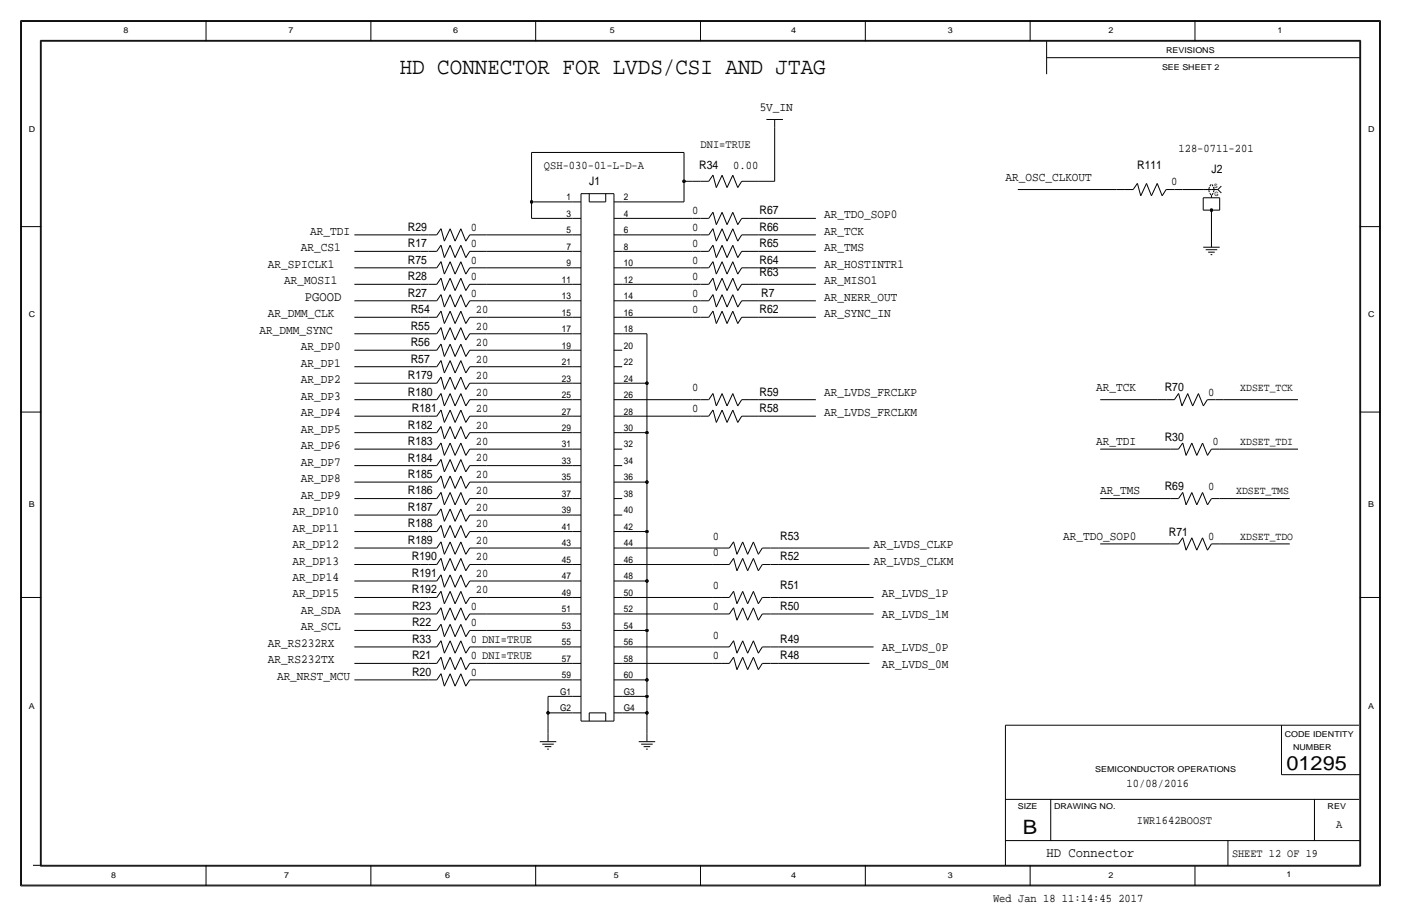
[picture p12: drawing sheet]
<svg xmlns="http://www.w3.org/2000/svg" width="432mm" height="284mm" viewBox="0 0 432 284" stroke-linecap="round" stroke-linejoin="round" font-family="sans-serif">
<g fill="none" stroke="#000" stroke-width=".31">
<path d="M6.3 6.4v266.7zM6.4 6.4h419zM6.6 6.6h418.6zM6.6 6.6v266.2zM12.4 12.4v254.6zM12.4 12.4h407zM12.7 12.7h406.4zM12.7 12.7v254zM63.5 6.4v6.3zM114.3 6.4v6.3zM165.1 6.4v6.3zM215.9 6.4v6.3z"/>
<path d="M266.7 6.3v6.4zM317.5 6.3v6.4zM322.6 17.8h96.5zM322.6 12.7v10.2zM368.3 6.3v6.4zM419.1 12.7v254zM419.4 12.4v254.6zM425.2 6.6v266.2zM425.4 6.4v266.7zM236.2 36.8h5.1zM238.8 39.4v16.5zM238.8 36.8v2.6z"/>
<path d="M163.8 47h47zM163.8 47v15.2zM179.1 59.7h10.1zM179.1 59.7v162.5zM181.6 59.7v2.5zM186.7 59.7v2.5zM189.2 59.7v162.5zM210.8 55.9v6.3zM210.8 55.9h2.6zM210.8 47v8.9zM213.4 55.9h2.5zM215.9 55.9h2.5z"/>
<path d="M219.8 54l1 3.8zM219.8 53.9l-1.4 2zM222.6 54l-1.8 3.8zM222.6 54l1.5 3.8zM225.9 54l1.5 3.8zM225.9 54l-1.8 3.8zM228.6 55.9h2.5zM228.6 55.9l-1.2 1.9zM231.1 55.9h2.6zM233.7 55.9h5.1zM313.7 58.4h30.5zM344.2 58.4h2.5z"/>
<path d="M346.7 58.4h2.5zM350.6 56.5l-1.4 1.9zM350.6 56.5l1 3.9zM353.4 56.5l1.5 3.9zM353.4 56.5l-1.8 3.9zM356.7 56.5l1.5 3.9zM356.7 56.5l-1.8 3.9zM359.4 58.4h2.5zM359.4 58.4l-1.2 2zM361.9 58.4h2.6zM364.5 58.4h6.3zM370.8 58.4h2.6z"/>
<path d="M372.6 58.6l.1 .6zM372.8 57.7l-.2 .6zM372.9 59.5l.3 .6zM373.2 56.8l-.3 .6zM373.3 58.4h2.1zM373.5 56.8l.4 .6zM373.9 59.5l-.4 .6zM374 57.7l.2 .6zM374.2 58.6l-.2 .6zM375.4 58.4l1 1.1zM376.4 57.4l-1 1zM6.3 69.8h6.4z"/>
<path d="M109.2 77.5h20.3zM109.2 72.4h20.3zM129.5 72.4h2.6zM129.5 77.5h2.6zM132.1 72.4h2.5zM132.1 77.5h2.5zM135.9 70.5l1.1 3.8zM135.9 75.6l1.1 3.8zM135.9 70.5l-1.3 1.9zM135.9 75.5l-1.3 2zM138.7 70.5l-1.7 3.8zM138.7 75.6l-1.7 3.8z"/>
<path d="M138.7 70.5l1.6 3.8zM138.7 75.6l1.6 3.8zM142 70.5l1.6 3.8zM142 75.6l1.6 3.8zM142 70.5l-1.7 3.8zM142 75.6l-1.7 3.8zM144.8 72.4h2.5zM144.8 77.5h2.5zM144.8 72.4l-1.2 1.9zM144.8 77.5l-1.2 1.9zM147.3 72.4h2.6zM147.3 77.5h2.6z"/>
<path d="M149.9 77.5h26.6zM149.9 72.4h26.6zM163.8 62.2h12.7zM163.8 62.2v5.1zM163.8 67.3h12.7zM176.5 77.5h2.6zM176.5 72.4h2.6zM176.5 67.3h2.6zM176.5 62.2h2.6zM181.6 62.2h5.1zM189.2 77.5h2.6zM189.2 72.4h2.6z"/>
<path d="M189.2 67.3h2.6zM189.2 62.2h2.6zM191.8 62.2h19zM191.8 77.5h21.6zM191.8 72.4h21.6zM191.8 67.3h21.6zM213.4 67.3h2.5zM213.4 77.5h2.5zM213.4 72.4h2.5zM215.9 67.3h2.5zM215.9 77.5h2.5zM215.9 72.4h2.5z"/>
<path d="M219.8 65.4l1 3.8zM219.8 75.6l1 3.8zM219.8 70.5l1 3.8zM219.8 65.4l-1.4 1.9zM219.8 75.5l-1.4 2zM219.8 70.5l-1.4 1.9zM222.6 65.4l-1.8 3.8zM222.6 75.6l-1.8 3.8zM222.6 70.5l-1.8 3.8zM222.6 65.4l1.5 3.8zM222.6 75.6l1.5 3.8zM222.6 70.5l1.5 3.8z"/>
<path d="M225.9 65.4l1.5 3.8zM225.9 75.6l1.5 3.8zM225.9 70.5l1.5 3.8zM225.9 65.4l-1.8 3.8zM225.9 75.6l-1.8 3.8zM225.9 70.5l-1.8 3.8zM228.6 67.3h2.5zM228.6 77.5h2.5zM228.6 72.4h2.5zM228.6 67.3l-1.2 1.9zM228.6 77.5l-1.2 1.9zM228.6 72.4l-1.2 1.9z"/>
<path d="M231.1 67.3h2.6zM231.1 77.5h2.6zM231.1 72.4h2.6zM233.7 72.4h17.8zM233.7 77.5h17.8zM233.7 67.3h17.8zM370.8 64.8h2.6zM370.8 63.5v1.3zM370.8 76.2h5.1zM370.8 61v2.5zM370.8 61h5.1zM371.6 77h3.6z"/>
<path d="M372.4 77.7h2zM373.1 78.5h.5zM373.4 64.8h2.5zM373.4 64.8v8.9zM373.4 73.7v2.5zM373.4 60.1v.9zM375.9 63.5v1.3zM375.9 61v2.5zM419.1 69.8h6.3zM109.2 97.8h20.3zM109.2 82.5h20.3zM109.2 87.6h20.3z"/>
<path d="M109.2 92.7h20.3zM129.5 97.8h2.6zM129.5 92.7h2.6zM129.5 87.6h2.6zM129.5 82.5h2.6zM132.1 97.8h2.5zM132.1 92.7h2.5zM132.1 87.6h2.5zM132.1 82.5h2.5zM135.9 95.9l1.1 3.8zM135.9 90.8l1.1 3.8zM135.9 85.8l1.1 3.8z"/>
<path d="M135.9 80.7l1.1 3.8zM135.9 95.9l-1.3 1.9zM135.9 90.8l-1.3 1.9zM135.9 85.7l-1.3 1.9zM135.9 80.6l-1.3 1.9zM138.7 95.9l-1.7 3.8zM138.7 90.8l-1.7 3.8zM138.7 85.8l-1.7 3.8zM138.7 80.7l-1.7 3.8zM138.7 95.9l1.6 3.8zM138.7 90.8l1.6 3.8zM138.7 85.8l1.6 3.8z"/>
<path d="M138.7 80.7l1.6 3.8zM142 95.9l1.6 3.8zM142 90.8l1.6 3.8zM142 85.8l1.6 3.8zM142 80.7l1.6 3.8zM142 95.9l-1.7 3.8zM142 90.8l-1.7 3.8zM142 85.8l-1.7 3.8zM142 80.7l-1.7 3.8zM144.8 97.8h2.5zM144.8 92.7h2.5zM144.8 87.6h2.5z"/>
<path d="M144.8 82.5h2.5zM144.8 97.8l-1.2 1.9zM144.8 92.7l-1.2 1.9zM144.8 87.6l-1.2 2zM144.8 82.6l-1.2 1.9zM147.3 97.8h2.6zM147.3 92.7h2.6zM147.3 87.6h2.6zM147.3 82.5h2.6zM149.9 97.8h26.6zM149.9 92.7h26.6zM149.9 87.6h26.6z"/>
<path d="M149.9 82.5h26.6zM176.5 97.8h2.6zM176.5 92.7h2.6zM176.5 87.6h2.6zM176.5 82.5h2.6zM189.2 97.8h2.6zM189.2 92.7h2.6zM189.2 87.6h2.6zM189.2 82.5h2.6zM191.8 92.7h21.6zM191.8 97.8h21.6zM191.8 82.5h21.6z"/>
<path d="M191.8 87.6h21.6zM213.4 92.7h2.5zM213.4 87.6h2.5zM213.4 82.5h2.5zM213.4 97.8h2.5zM215.9 92.7h2.5zM215.9 87.6h2.5zM215.9 82.5h2.5zM215.9 97.8h2.5zM219.8 90.8l1 3.8zM219.8 85.8l1 3.8zM219.8 80.7l1 3.8z"/>
<path d="M219.8 95.9l1 3.8zM219.8 90.8l-1.4 1.9zM219.8 85.7l-1.4 1.9zM219.8 80.6l-1.4 1.9zM219.8 95.9l-1.4 1.9zM222.6 90.8l-1.8 3.8zM222.6 85.8l-1.8 3.8zM222.6 80.7l-1.8 3.8zM222.6 95.9l-1.8 3.8zM222.6 90.8l1.5 3.8zM222.6 85.8l1.5 3.8zM222.6 80.7l1.5 3.8z"/>
<path d="M222.6 95.9l1.5 3.8zM225.9 90.8l1.5 3.8zM225.9 85.8l1.5 3.8zM225.9 80.7l1.5 3.8zM225.9 95.9l1.5 3.8zM225.9 90.8l-1.8 3.8zM225.9 85.8l-1.8 3.8zM225.9 80.7l-1.8 3.8zM225.9 95.9l-1.8 3.8zM228.6 92.7h2.5zM228.6 87.6h2.5zM228.6 82.5h2.5z"/>
<path d="M228.6 97.8h2.5zM228.6 92.7l-1.2 1.9zM228.6 87.6l-1.2 2zM228.6 82.6l-1.2 1.9zM228.6 97.8l-1.2 1.9zM231.1 92.7h2.6zM231.1 87.6h2.6zM231.1 82.5h2.6zM231.1 97.8h2.6zM233.7 97.8h17.8zM233.7 92.7h17.8zM233.7 87.6h17.8z"/>
<path d="M233.7 82.5h17.8zM109.2 113h20.3zM109.2 118.1h20.3zM109.2 102.9h20.3zM109.2 108h20.3zM129.5 113h2.6zM129.5 118.1h2.6zM129.5 108h2.6zM129.5 102.9h2.6zM132.1 113h2.5zM132.1 118.1h2.5zM132.1 108h2.5z"/>
<path d="M132.1 102.9h2.5zM135.9 111.2l1.1 3.8zM135.9 116.2l1.1 3.8zM135.9 106.1l1.1 3.8zM135.9 101l1.1 3.8zM135.9 111.1l-1.3 1.9zM135.9 116.2l-1.3 1.9zM135.9 106l-1.3 2zM135.9 100.9l-1.3 2zM138.7 111.2l-1.7 3.8zM138.7 116.2l-1.7 3.8zM138.7 106.1l-1.7 3.8z"/>
<path d="M138.7 101l-1.7 3.8zM138.7 111.2l1.6 3.8zM138.7 116.2l1.6 3.8zM138.7 106.1l1.6 3.8zM138.7 101l1.6 3.8zM142 111.2l1.6 3.8zM142 116.2l1.6 3.8zM142 106.1l1.6 3.8zM142 101l1.6 3.8zM142 111.2l-1.7 3.8zM142 116.2l-1.7 3.8zM142 106.1l-1.7 3.8z"/>
<path d="M142 101l-1.7 3.8zM144.8 113h2.5zM144.8 118.1h2.5zM144.8 108h2.5zM144.8 102.9h2.5zM144.8 113l-1.2 2zM144.8 118.1l-1.2 1.9zM144.8 108l-1.2 1.9zM144.8 102.9l-1.2 1.9zM147.3 113h2.6zM147.3 118.1h2.6zM147.3 108h2.6z"/>
<path d="M147.3 102.9h2.6zM149.9 118.1h26.6zM149.9 113h26.6zM149.9 108h26.6zM149.9 102.9h26.6zM176.5 118.1h2.6zM176.5 113h2.6zM176.5 108h2.6zM176.5 102.9h2.6zM189.2 118.1h2.6zM189.2 113h2.6zM189.2 108h2.6z"/>
<path d="M189.2 102.9h2.6zM191.8 118.1h7.6zM191.8 102.9h7.6zM199.4 118.1v15.3zM199.4 102.9v15.2zM6.3 127h6.4zM109.2 138.4h20.3zM109.2 123.2h20.3zM109.2 128.3h20.3zM109.2 133.4h20.3zM129.5 138.4h2.6zM129.5 133.4h2.6z"/>
<path d="M129.5 128.3h2.6zM129.5 123.2h2.6zM132.1 138.4h2.5zM132.1 133.4h2.5zM132.1 128.3h2.5zM132.1 123.2h2.5zM135.9 136.6l1.1 3.8zM135.9 131.5l1.1 3.8zM135.9 126.4l1.1 3.8zM135.9 121.3l1.1 3.8zM135.9 136.5l-1.3 1.9zM135.9 131.4l-1.3 2z"/>
<path d="M135.9 126.3l-1.3 2zM135.9 121.3l-1.3 1.9zM138.7 136.6l-1.7 3.8zM138.7 131.5l-1.7 3.8zM138.7 126.4l-1.7 3.8zM138.7 121.3l-1.7 3.8zM138.7 136.6l1.6 3.8zM138.7 131.5l1.6 3.8zM138.7 126.4l1.6 3.8zM138.7 121.3l1.6 3.8zM142 136.6l1.6 3.8zM142 131.5l1.6 3.8z"/>
<path d="M142 126.4l1.6 3.8zM142 121.3l1.6 3.8zM142 136.6l-1.7 3.8zM142 131.5l-1.7 3.8zM142 126.4l-1.7 3.8zM142 121.3l-1.7 3.8zM144.8 138.4h2.5zM144.8 133.4h2.5zM144.8 128.3h2.5zM144.8 123.2h2.5zM144.8 138.4l-1.2 2zM144.8 133.4l-1.2 1.9z"/>
<path d="M144.8 128.3l-1.2 1.9zM144.8 123.2l-1.2 1.9zM147.3 138.4h2.6zM147.3 133.4h2.6zM147.3 128.3h2.6zM147.3 123.2h2.6zM149.9 123.2h26.6zM149.9 138.4h26.6zM149.9 133.4h26.6zM149.9 128.3h26.6zM176.5 138.4h2.6zM176.5 133.4h2.6z"/>
<path d="M176.5 128.3h2.6zM176.5 123.2h2.6zM189.2 138.4h2.6zM189.2 133.4h2.6zM189.2 128.3h2.6zM189.2 123.2h2.6zM191.8 133.4h7.6zM191.8 128.3h21.6zM191.8 123.2h21.6zM199.4 133.4v15.2zM213.4 128.3h2.5zM213.4 123.2h2.5z"/>
<path d="M215.9 128.3h2.5zM215.9 123.2h2.5zM219.8 126.4l1 3.8zM219.8 121.3l1 3.8zM219.8 126.3l-1.4 2zM219.8 121.3l-1.4 1.9zM222.6 126.4l-1.8 3.8zM222.6 121.3l-1.8 3.8zM222.6 126.4l1.5 3.8zM222.6 121.3l1.5 3.8zM225.9 126.4l1.5 3.8zM225.9 121.3l1.5 3.8z"/>
<path d="M225.9 126.4l-1.8 3.8zM225.9 121.3l-1.8 3.8zM228.6 128.3h2.5zM228.6 123.2h2.5zM228.6 128.3l-1.2 1.9zM228.6 123.2l-1.2 1.9zM231.1 128.3h2.6zM231.1 123.2h2.6zM233.7 123.2h17.8zM233.7 128.3h17.8zM339.1 123.2h17.8zM339.1 138.4h19z"/>
<path d="M356.9 123.2h2.5zM358.1 138.4h2.6zM359.4 123.2h2.5zM360.7 138.4h2.5zM363.3 121.3l-1.4 1.9zM363.3 121.3l1 3.8zM364.5 136.5l-1.3 1.9zM364.5 136.6l1.1 3.8zM366.1 121.3l1.5 3.8zM366.1 121.3l-1.8 3.8zM367.3 136.6l-1.7 3.8zM367.3 136.6l1.6 3.8z"/>
<path d="M369.4 121.3l-1.8 3.8zM369.4 121.3l1.5 3.8zM370.6 136.6l-1.7 3.8zM370.6 136.6l1.6 3.8zM372.1 123.2l-1.2 1.9zM372.1 123.2h2.6zM373.4 138.4l-1.2 2zM373.4 138.4h2.5zM374.6 123.2h2.6zM375.9 138.4h2.6zM377.2 123.2h22.8zM378.5 138.4h21.6z"/>
<path d="M419.1 127h6.3zM109.2 143.5h20.3zM109.2 158.8h20.3zM109.2 153.7h20.3zM109.2 148.6h20.3zM129.5 158.8h2.6zM129.5 153.7h2.6zM129.5 148.6h2.6zM129.5 143.5h2.6zM132.1 158.8h2.5zM132.1 153.7h2.5zM132.1 148.6h2.5z"/>
<path d="M132.1 143.5h2.5zM135.9 156.9l1.1 3.8zM135.9 151.8l1.1 3.8zM135.9 146.7l1.1 3.8zM135.9 141.6l1.1 3.8zM135.9 156.8l-1.3 2zM135.9 151.7l-1.3 2zM135.9 146.7l-1.3 1.9zM135.9 141.6l-1.3 1.9zM138.7 156.9l-1.7 3.8zM138.7 151.8l-1.7 3.8zM138.7 146.7l-1.7 3.8z"/>
<path d="M138.7 141.6l-1.7 3.8zM138.7 156.9l1.6 3.8zM138.7 151.8l1.6 3.8zM138.7 146.7l1.6 3.8zM138.7 141.6l1.6 3.8zM142 156.9l1.6 3.8zM142 151.8l1.6 3.8zM142 146.7l1.6 3.8zM142 141.6l1.6 3.8zM142 156.9l-1.7 3.8zM142 151.8l-1.7 3.8zM142 146.7l-1.7 3.8z"/>
<path d="M142 141.6l-1.7 3.8zM144.8 158.8h2.5zM144.8 153.7h2.5zM144.8 148.6h2.5zM144.8 143.5h2.5zM144.8 158.8l-1.2 1.9zM144.8 153.7l-1.2 1.9zM144.8 148.6l-1.2 1.9zM144.8 143.5l-1.2 1.9zM147.3 158.8h2.6zM147.3 153.7h2.6zM147.3 148.6h2.6z"/>
<path d="M147.3 143.5h2.6zM149.9 158.8h26.6zM149.9 153.7h26.6zM149.9 148.6h26.6zM149.9 143.5h26.6zM176.5 158.8h2.6zM176.5 153.7h2.6zM176.5 148.6h2.6zM176.5 143.5h2.6zM189.2 158.8h2.6zM189.2 153.7h2.6zM189.2 148.6h2.6z"/>
<path d="M189.2 143.5h2.6zM191.8 148.6h7.6zM199.4 148.6v15.2zM339.1 153.7h19zM358.1 153.7h2.6zM360.7 153.7h2.5zM364.5 151.7l-1.3 2zM364.5 151.8l1.1 3.8zM367.3 151.8l-1.7 3.8zM367.3 151.8l1.6 3.8zM370.6 151.8l-1.7 3.8zM370.6 151.8l1.6 3.8z"/>
<path d="M373.4 153.7l-1.2 1.9zM373.4 153.7h2.5zM375.9 153.7h2.6zM378.5 153.7h19zM109.2 179.1h20.3zM109.2 163.8h20.3zM109.2 168.9h20.3zM109.2 174h20.3zM129.5 174h2.6zM129.5 179.1h2.6zM129.5 168.9h2.6zM129.5 163.8h2.6z"/>
<path d="M132.1 174h2.5zM132.1 179.1h2.5zM132.1 168.9h2.5zM132.1 163.8h2.5zM135.9 172.1l1.1 3.8zM135.9 177.2l1.1 3.8zM135.9 167l1.1 3.8zM135.9 162l1.1 3.8zM135.9 172.1l-1.3 1.9zM135.9 177.1l-1.3 2zM135.9 167l-1.3 1.9zM135.9 161.9l-1.3 1.9z"/>
<path d="M138.7 172.1l-1.7 3.8zM138.7 177.2l-1.7 3.8zM138.7 167l-1.7 3.8zM138.7 162l-1.7 3.8zM138.7 172.1l1.6 3.8zM138.7 177.2l1.6 3.8zM138.7 167l1.6 3.8zM138.7 162l1.6 3.8zM142 172.1l1.6 3.8zM142 177.2l1.6 3.8zM142 167l1.6 3.8zM142 162l1.6 3.8z"/>
<path d="M142 172.1l-1.7 3.8zM142 177.2l-1.7 3.8zM142 167l-1.7 3.8zM142 162l-1.7 3.8zM144.8 174h2.5zM144.8 179.1h2.5zM144.8 168.9h2.5zM144.8 163.8h2.5zM144.8 174l-1.2 1.9zM144.8 179.1l-1.2 1.9zM144.8 168.9l-1.2 1.9zM144.8 163.8l-1.2 2z"/>
<path d="M147.3 174h2.6zM147.3 179.1h2.6zM147.3 168.9h2.6zM147.3 163.8h2.6zM149.9 179.1h26.6zM149.9 174h26.6zM149.9 168.9h26.6zM149.9 163.8h26.6zM176.5 179.1h2.6zM176.5 174h2.6zM176.5 168.9h2.6zM176.5 163.8h2.6z"/>
<path d="M189.2 179.1h2.6zM189.2 174h2.6zM189.2 168.9h2.6zM189.2 163.8h2.6zM191.8 163.8h7.6zM191.8 179.1h7.6zM191.8 168.9h27.9zM191.8 174h27.9zM199.4 163.8v15.3zM199.4 179.1v15.2zM219.7 174h2.5zM219.7 168.9h2.5z"/>
<path d="M222.2 174h2.6zM222.2 168.9h2.6zM226.1 172.1l1 3.8zM226.1 167l1 3.8zM226.1 172.1l-1.3 1.9zM226.1 167l-1.3 1.9zM228.9 172.1l-1.8 3.8zM228.9 167l-1.8 3.8zM228.9 172.1l1.5 3.8zM228.9 167l1.5 3.8zM232.2 172.1l1.5 3.8zM232.2 167l1.5 3.8z"/>
<path d="M232.2 172.1l-1.8 3.8zM232.2 167l-1.8 3.8zM234.9 174h2.6zM234.9 168.9h2.6zM235 174l-1.3 1.9zM235 168.9l-1.3 1.9zM237.5 174h2.5zM237.5 168.9h2.5zM240 174h28zM240 168.9h28zM339.1 167.6h19zM358.1 167.6h2.6z"/>
<path d="M360.7 167.6h2.5zM364.5 165.7l-1.3 1.9zM364.5 165.8l1.1 3.8zM367.3 165.8l-1.7 3.8zM367.3 165.8l1.6 3.8zM370.6 165.8l-1.7 3.8zM370.6 165.8l1.6 3.8zM373.4 167.6l-1.2 2zM373.4 167.6h2.5zM375.9 167.6h2.6zM378.5 167.6h19zM6.3 184.2h6.4z"/>
<path d="M109.2 194.3h20.3zM109.2 189.2h20.3zM109.2 184.2h20.3zM109.2 199.4h20.3zM129.5 184.2h2.6zM129.5 199.4h2.6zM129.5 194.3h2.6zM129.5 189.2h2.6zM132.1 184.2h2.5zM132.1 199.4h2.5zM132.1 194.3h2.5zM132.1 189.2h2.5z"/>
<path d="M135.9 182.3l1.1 3.8zM135.9 197.5l1.1 3.8zM135.9 192.4l1.1 3.8zM135.9 187.4l1.1 3.8zM135.9 182.2l-1.3 2zM135.9 197.5l-1.3 1.9zM135.9 192.4l-1.3 1.9zM135.9 187.3l-1.3 1.9zM138.7 182.3l-1.7 3.8zM138.7 197.5l-1.7 3.8zM138.7 192.4l-1.7 3.8zM138.7 187.4l-1.7 3.8z"/>
<path d="M138.7 182.3l1.6 3.8zM138.7 197.5l1.6 3.8zM138.7 192.4l1.6 3.8zM138.7 187.4l1.6 3.8zM142 182.3l1.6 3.8zM142 197.5l1.6 3.8zM142 192.4l1.6 3.8zM142 187.4l1.6 3.8zM142 182.3l-1.7 3.8zM142 197.5l-1.7 3.8zM142 192.4l-1.7 3.8zM142 187.4l-1.7 3.8z"/>
<path d="M144.8 184.2h2.5zM144.8 199.4h2.5zM144.8 194.3h2.5zM144.8 189.2h2.5zM144.8 184.2l-1.2 1.9zM144.8 199.4l-1.2 1.9zM144.8 194.3l-1.2 1.9zM144.8 189.2l-1.2 2zM147.3 184.2h2.6zM147.3 199.4h2.6zM147.3 194.3h2.6zM147.3 189.2h2.6z"/>
<path d="M149.9 184.2h26.6zM149.9 189.2h26.6zM149.9 194.3h26.6zM149.9 199.4h26.6zM176.5 199.4h2.6zM176.5 194.3h2.6zM176.5 189.2h2.6zM176.5 184.2h2.6zM189.2 199.4h2.6zM189.2 194.3h2.6zM189.2 189.2h2.6zM189.2 184.2h2.6z"/>
<path d="M191.8 194.3h7.6zM191.8 199.4h27.9zM191.8 184.2h27.9zM191.8 189.2h27.9zM199.4 194.3v15.3zM219.7 189.2h2.5zM219.7 184.2h2.5zM219.7 199.4h2.5zM222.2 189.2h2.6zM222.2 184.2h2.6zM222.2 199.4h2.6zM226.1 187.4l1 3.8z"/>
<path d="M226.1 182.3l1 3.8zM226.1 197.5l1 3.8zM226.1 187.3l-1.3 1.9zM226.1 182.2l-1.3 2zM226.1 197.5l-1.3 1.9zM228.9 187.4l-1.8 3.8zM228.9 182.3l-1.8 3.8zM228.9 197.5l-1.8 3.8zM228.9 187.4l1.5 3.8zM228.9 182.3l1.5 3.8zM228.9 197.5l1.5 3.8zM232.2 187.4l1.5 3.8z"/>
<path d="M232.2 182.3l1.5 3.8zM232.2 197.5l1.5 3.8zM232.2 187.4l-1.8 3.8zM232.2 182.3l-1.8 3.8zM232.2 197.5l-1.8 3.8zM234.9 189.2h2.6zM234.9 184.2h2.6zM234.9 199.4h2.6zM235 189.2l-1.3 2zM235 184.2l-1.3 1.9zM235 199.4l-1.3 1.9zM237.5 189.2h2.5z"/>
<path d="M237.5 184.2h2.5zM237.5 199.4h2.5zM240 184.2h29.2zM240 189.2h29.2zM240 199.4h29.2zM419.1 184.2h6.3zM109.2 209.6h20.3zM109.2 204.5h20.3zM129.5 204.5h2.6zM129.5 209.6h2.6zM132.1 204.5h2.5zM132.1 209.6h2.5z"/>
<path d="M135.9 202.6l1.1 3.8zM135.9 207.7l1.1 3.8zM135.9 202.5l-1.3 2zM135.9 207.6l-1.3 2zM138.7 202.6l-1.7 3.8zM138.7 207.7l-1.7 3.8zM138.7 202.6l1.6 3.8zM138.7 207.7l1.6 3.8zM142 202.6l1.6 3.8zM142 207.7l1.6 3.8zM142 202.6l-1.7 3.8zM142 207.7l-1.7 3.8z"/>
<path d="M144.8 204.5h2.5zM144.8 209.6h2.5zM144.8 204.5l-1.2 1.9zM144.8 209.6l-1.2 1.9zM147.3 204.5h2.6zM147.3 209.6h2.6zM149.9 204.5h26.6zM149.9 209.6h26.6zM168.9 219.7h7.6zM168.9 214.6v5.1zM168.9 219.7v6.4zM168.9 214.6h7.6z"/>
<path d="M176.5 219.7h2.6zM176.5 214.6h2.6zM176.5 209.6h2.6zM176.5 204.5h2.6zM181.6 219.7h5.1zM181.6 219.7v2.6zM186.7 219.7v2.6zM189.2 219.7h2.6zM189.2 214.6h2.6zM189.2 209.6h2.6zM189.2 204.5h2.6zM191.8 209.6h7.6z"/>
<path d="M191.8 214.6h7.6zM191.8 219.7h7.6zM191.8 204.5h27.9zM199.4 209.6v5zM199.4 214.6v5.1zM199.4 219.7v6.4zM219.7 204.5h2.5zM222.2 204.5h2.6zM226.1 202.6l1 3.8zM226.1 202.5l-1.3 2zM228.9 202.6l-1.8 3.8zM228.9 202.6l1.5 3.8z"/>
<path d="M232.2 202.6l1.5 3.8zM232.2 202.6l-1.8 3.8zM234.9 204.5h2.6zM235 204.5l-1.3 1.9zM237.5 204.5h2.5zM240 204.5h28zM166.4 228.6h5.1zM167.1 229.4h3.6zM167.9 230.1h2zM168.7 230.9h.5zM168.9 226.1v2.5zM179.1 222.3h10.1z"/>
<path d="M196.8 228.6h5.1zM197.6 229.4h3.6zM198.4 230.1h2zM199.1 230.9h.5zM199.4 226.1v2.5zM309.9 223.5v43.2zM309.9 223.5h108.9zM395 238.8h24.1zM395 223.5v15.3zM309.9 259.1h109.2zM309.9 246.4h108.9zM323.8 246.4v12.7z"/>
<path d="M378.5 259.1v7.6zM405.1 246.4v12.7zM6.4 273.1h419zM6.6 272.8h418.6zM10.2 266.7h408.9zM12.4 267h407zM63.5 266.7v6.4zM114.3 266.7v6.4zM165.1 266.7v6.4zM215.9 266.7v6.4zM266.7 266.7v6.4zM317.5 266.7v6.4z"/>
<path d="M368.3 267v6.1z"/>
</g>
<g fill="#000" stroke="#000" stroke-width=".31">
<circle cx="210.8" cy="55.9" r=".41"/>
<circle cx="163.8" cy="62.2" r=".41"/>
<circle cx="373.4" cy="64.8" r=".41"/>
<circle cx="199.4" cy="118.1" r=".41"/>
<circle cx="199.4" cy="133.4" r=".41"/>
<circle cx="199.4" cy="148.6" r=".41"/>
<circle cx="199.4" cy="163.8" r=".41"/>
<circle cx="199.4" cy="179.1" r=".41"/>
<circle cx="199.4" cy="194.3" r=".41"/>
<circle cx="168.9" cy="219.7" r=".41"/>
<circle cx="199.4" cy="209.6" r=".41"/>
<circle cx="199.4" cy="214.6" r=".41"/>
<circle cx="199.4" cy="219.7" r=".41"/>
</g>
<text font-size="7.2" x="123.2" y="22.9">HD CONNECTOR FOR LVDS/CSI AND JTAG</text>
<g font-size="6.1">
<text x="396.5" y="237.4">01295</text>
<text x="315.2" y="257">B</text>
</g>
<g font-size="4.2">
<text x="94" y="92.7">PGOOD</text>
<text x="322.6" y="264.2">HD Connector</text>
</g>
<g font-size="3.8">
<text x="234.1" y="34.3">5V_IN</text>
<text x="309.9" y="55.9">AR_OSC_CLKOUT</text>
<text x="254" y="67.3">AR_TDO_SOP0</text>
<text x="92.7" y="77.5">AR_CS1</text>
<text x="95.6" y="72.4">AR_TDI</text>
<text x="254" y="77.5">AR_TMS</text>
<text x="254" y="72.4">AR_TCK</text>
<text x="82.6" y="82.6">AR_SPICLK1</text>
<text x="254" y="82.6">AR_HOSTINTR1</text>
<text x="87.6" y="87.6">AR_MOSI1</text>
<text x="254" y="87.6">AR_MISO1</text>
<text x="254" y="92.7">AR_NERR_OUT</text>
<text x="82.5" y="97.8">AR_DMM_CLK</text>
<text x="254" y="97.8">AR_SYNC_IN</text>
<text x="80" y="102.9">AR_DMM_SYNC</text>
<text x="92.7" y="108">AR_DP0</text>
<text x="92.7" y="113">AR_DP1</text>
<text x="92.7" y="118.1">AR_DP2</text>
<text x="92.7" y="123.2">AR_DP3</text>
<text x="254" y="121.9">AR_LVDS_FRCLKP</text>
<text x="337.8" y="120.7">AR_TCK</text>
<text x="92.7" y="128.3">AR_DP4</text>
<text x="254" y="128.3">AR_LVDS_FRCLKM</text>
<text x="92.7" y="133.4">AR_DP5</text>
<text x="337.8" y="137.2">AR_TDI</text>
<text x="92.7" y="143.5">AR_DP7</text>
<text x="92.7" y="138.4">AR_DP6</text>
<text x="92.7" y="148.6">AR_DP8</text>
<text x="92.7" y="153.7">AR_DP9</text>
<text x="339.1" y="152.4">AR_TMS</text>
<text x="90.2" y="158.8">AR_DP10</text>
<text x="90.2" y="163.8">AR_DP11</text>
<text x="327.7" y="166.4">AR_TDO_SOP0</text>
<text x="90.2" y="174">AR_DP13</text>
<text x="90.2" y="168.9">AR_DP12</text>
<text x="269.2" y="174">AR_LVDS_CLKM</text>
<text x="269.2" y="168.9">AR_LVDS_CLKP</text>
<text x="90.2" y="179.1">AR_DP14</text>
<text x="90.2" y="184.2">AR_DP15</text>
<text x="271.8" y="184.2">AR_LVDS_1P</text>
<text x="92.7" y="189.2">AR_SDA</text>
<text x="271.8" y="190.5">AR_LVDS_1M</text>
<text x="92.7" y="194.3">AR_SCL</text>
<text x="82.6" y="199.4">AR_RS232RX</text>
<text x="271.8" y="200.7">AR_LVDS_0P</text>
<text x="82.5" y="204.5">AR_RS232TX</text>
<text x="85.4" y="209.6">AR_NRST_MCU</text>
<text x="271.8" y="205.7">AR_LVDS_0M</text>
</g>
<g font-size="3.6">
<text x="215.9" y="45.7">DNI=TRUE</text>
<text x="363.2" y="47">128-0711-201</text>
<text x="167.6" y="52.1">QSH-030-01-L-D-A</text>
<text x="215.5" y="52.1">R34</text>
<text x="226" y="52.1">0.00</text>
<text x="350.5" y="52.1">R111</text>
<text x="373.4" y="53.3">J2</text>
<text x="181.6" y="57.2">J1</text>
<text x="361" y="57.2">0</text>
<text x="125.7" y="71.1">R29</text>
<text x="145.1" y="71.1">0</text>
<text x="213.4" y="66">0</text>
<text x="213.4" y="71.1">0</text>
<text x="234.1" y="66">R67</text>
<text x="234.1" y="71.1">R66</text>
<text x="125.7" y="76.2">R17</text>
<text x="145.1" y="76.2">0</text>
<text x="213.4" y="76.2">0</text>
<text x="234.1" y="76.2">R65</text>
<text x="125.7" y="81.3">R75</text>
<text x="145.1" y="81.3">0</text>
<text x="213.4" y="81.3">0</text>
<text x="234.1" y="81.3">R64</text>
<text x="125.7" y="86.4">R28</text>
<text x="145.1" y="86.4">0</text>
<text x="213.4" y="86.4">0</text>
<text x="234.1" y="85.1">R63</text>
<text x="125.7" y="91.4">R27</text>
<text x="145.1" y="91.4">0</text>
<text x="213.4" y="91.4">0</text>
<text x="234.6" y="91.4">R7</text>
<text x="126.6" y="96.5">R54</text>
<text x="126.6" y="101.6">R55</text>
<text x="146.7" y="101.6">20</text>
<text x="146.7" y="96.5">20</text>
<text x="213.4" y="96.5">0</text>
<text x="234.1" y="96.5">R62</text>
<text x="126.6" y="106.7">R56</text>
<text x="146.7" y="106.7">20</text>
<text x="126.6" y="111.8">R57</text>
<text x="146.7" y="111.7">20</text>
<text x="125.7" y="116.8">R179</text>
<text x="146.7" y="116.8">20</text>
<text x="125.7" y="121.9">R180</text>
<text x="146.7" y="121.9">20</text>
<text x="213.4" y="120.7">0</text>
<text x="234.1" y="121.9">R59</text>
<text x="359" y="120.6">R70</text>
<text x="372.4" y="121.9">0</text>
<text x="127" y="127">R181</text>
<text x="146.7" y="127">20</text>
<text x="213.4" y="127">0</text>
<text x="234.1" y="127">R58</text>
<text x="125.7" y="137.2">R183</text>
<text x="125.7" y="132.1">R182</text>
<text x="146.7" y="137.1">20</text>
<text x="146.7" y="132.1">20</text>
<text x="359" y="135.9">R30</text>
<text x="373.7" y="137.2">0</text>
<text x="125.7" y="142.2">R184</text>
<text x="146.7" y="142.2">20</text>
<text x="125.7" y="147.3">R185</text>
<text x="146.7" y="147.3">20</text>
<text x="125.7" y="152.4">R186</text>
<text x="146.7" y="152.4">20</text>
<text x="359" y="151.1">R69</text>
<text x="372.4" y="151.1">0</text>
<text x="125.7" y="157.5">R187</text>
<text x="146.7" y="157.5">20</text>
<text x="125.7" y="167.6">R189</text>
<text x="125.7" y="162.6">R188</text>
<text x="146.7" y="167.6">20</text>
<text x="146.7" y="162.6">20</text>
<text x="219.7" y="166.4">0</text>
<text x="240.5" y="166.4">R53</text>
<text x="360.3" y="165.1">R71</text>
<text x="372.4" y="166.4">0</text>
<text x="127" y="172.7">R190</text>
<text x="146.7" y="172.7">20</text>
<text x="219.7" y="171.5">0</text>
<text x="240.5" y="172.7">R52</text>
<text x="127" y="177.8">R191</text>
<text x="146.7" y="177.8">20</text>
<text x="127" y="182.9">R192</text>
<text x="146.7" y="182.9">20</text>
<text x="219.7" y="181.6">0</text>
<text x="240.5" y="181.6">R51</text>
<text x="127" y="188">R23</text>
<text x="145.1" y="188">0</text>
<text x="219.7" y="188">0</text>
<text x="240.5" y="188">R50</text>
<text x="127" y="193">R22</text>
<text x="145.1" y="193">0</text>
<text x="219.7" y="196.9">0</text>
<text x="127" y="198.1">R33</text>
<text x="127" y="203.2">R21</text>
<text x="145.1" y="203.2">0 DNI=TRUE</text>
<text x="145.1" y="198.1">0 DNI=TRUE</text>
<text x="219.7" y="203.2">0</text>
<text x="240.5" y="198.1">R49</text>
<text x="240.5" y="203.2">R48</text>
<text x="127" y="208.3">R20</text>
<text x="145.1" y="208.3">0</text>
<text x="347.2" y="242.6">10/08/2016</text>
<text x="350.4" y="254">IWR1642BOOST</text>
<text x="411.8" y="255.3">A</text>
<text x="306.1" y="278.1">Wed Jan 18 11:14:45 2017</text>
</g>
<text font-size="3.5" x="379.7" y="264.2">SHEET 12 OF 19</text>
<g font-size="3.4">
<text x="382.3" y="120.6">XDSET_TCK</text>
<text x="382.3" y="137.2">XDSET_TDI</text>
<text x="381" y="152.4">XDSET_TMS</text>
<text x="382.3" y="166.4">XDSET_TDO</text>
</g>
<g font-size="2.9">
<text x="174.6" y="61.7">1</text>
<text x="192.3" y="61.7">2</text>
<text x="174.6" y="71.9">5</text>
<text x="174.6" y="66.8">3</text>
<text x="192.3" y="71.9">6</text>
<text x="192.3" y="66.8">4</text>
<text x="174.6" y="77">7</text>
<text x="192.3" y="77">8</text>
<text x="174.6" y="82">9</text>
<text x="192.3" y="82">10</text>
<text x="173.2" y="87.1">11</text>
<text x="192.3" y="87.1">12</text>
<text x="173.2" y="92.2">13</text>
<text x="192.3" y="92.2">14</text>
<text x="173.2" y="97.3">15</text>
<text x="192.3" y="97.3">16</text>
<text x="173.2" y="102.4">17</text>
<text x="173.2" y="107.4">19</text>
<text x="192.3" y="102.4">18</text>
<text x="192.3" y="107.4">20</text>
<text x="173.2" y="112.5">21</text>
<text x="192.3" y="112.5">22</text>
<text x="173.2" y="117.6">23</text>
<text x="192.3" y="117.6">24</text>
<text x="173.2" y="122.7">25</text>
<text x="192.3" y="122.7">26</text>
<text x="173.2" y="127.8">27</text>
<text x="192.3" y="127.8">28</text>
<text x="173.2" y="132.8">29</text>
<text x="173.2" y="137.9">31</text>
<text x="192.3" y="137.9">32</text>
<text x="192.3" y="132.8">30</text>
<text x="173.2" y="143">33</text>
<text x="192.3" y="143">34</text>
<text x="173.2" y="148.1">35</text>
<text x="192.3" y="148.1">36</text>
<text x="173.2" y="153.2">37</text>
<text x="192.3" y="153.2">38</text>
<text x="173.2" y="158.2">39</text>
<text x="192.3" y="158.2">40</text>
<text x="173.2" y="163.3">41</text>
<text x="192.3" y="163.3">42</text>
<text x="173.2" y="168.4">43</text>
<text x="173.2" y="173.5">45</text>
<text x="192.3" y="173.5">46</text>
<text x="192.3" y="168.4">44</text>
<text x="173.2" y="178.6">47</text>
<text x="192.3" y="178.6">48</text>
<text x="173.2" y="183.6">49</text>
<text x="192.3" y="183.6">50</text>
<text x="173.2" y="188.7">51</text>
<text x="192.3" y="188.7">52</text>
<text x="173.2" y="193.8">53</text>
<text x="192.3" y="193.8">54</text>
<text x="173.2" y="204">57</text>
<text x="173.2" y="198.9">55</text>
<text x="192.3" y="204">58</text>
<text x="192.3" y="198.9">56</text>
<text x="173.2" y="209">59</text>
<text x="192.3" y="209">60</text>
<text x="172.6" y="214.1">G1</text>
<text x="192.3" y="214.1">G3</text>
<text x="172.6" y="219.2">G2</text>
<text x="192.3" y="219.2">G4</text>
</g>
<g font-size="2.5">
<text x="38.1" y="10.2">8</text>
<text x="88.9" y="10.2">7</text>
<text x="139.7" y="10.2">6</text>
<text x="188" y="10.2">5</text>
<text x="243.8" y="10.2">4</text>
<text x="292.1" y="10.2">3</text>
<text x="341.6" y="10.2">2</text>
<text x="393.7" y="10.2">1</text>
<text x="359.4" y="16.3">REVISIONS</text>
<text x="358.1" y="21.6">SEE SHEET 2</text>
<text x="8.9" y="40.6">D</text>
<text x="421.6" y="40.6">D</text>
<text x="8.9" y="97.8">C</text>
<text x="421.6" y="97.8">C</text>
<text x="8.9" y="156.2">B</text>
<text x="421.6" y="156.2">B</text>
<text x="8.9" y="218.4">A</text>
<text x="421.6" y="218.4">A</text>
<text x="396" y="227.2">CODE IDENTITY</text>
<text x="398.5" y="231">NUMBER</text>
<text x="337.6" y="238">SEMICONDUCTOR OPERATIONS</text>
<text x="313.7" y="249.4">SIZE</text>
<text x="324.9" y="249.4">DRAWING NO.</text>
<text x="409.2" y="249.4">REV</text>
<text x="34.3" y="270.5">8</text>
<text x="87.6" y="270.5">7</text>
<text x="137.2" y="270.5">6</text>
<text x="189.2" y="270.5">5</text>
<text x="243.8" y="270.5">4</text>
<text x="292.1" y="270.5">3</text>
<text x="341.6" y="270.5">2</text>
<text x="396.5" y="270.3">1</text>
</g>
<g font-size="1.8">
<text x="374.2" y="57.8">S</text>
<text x="374.3" y="60.5">G</text>
</g>
</svg>
